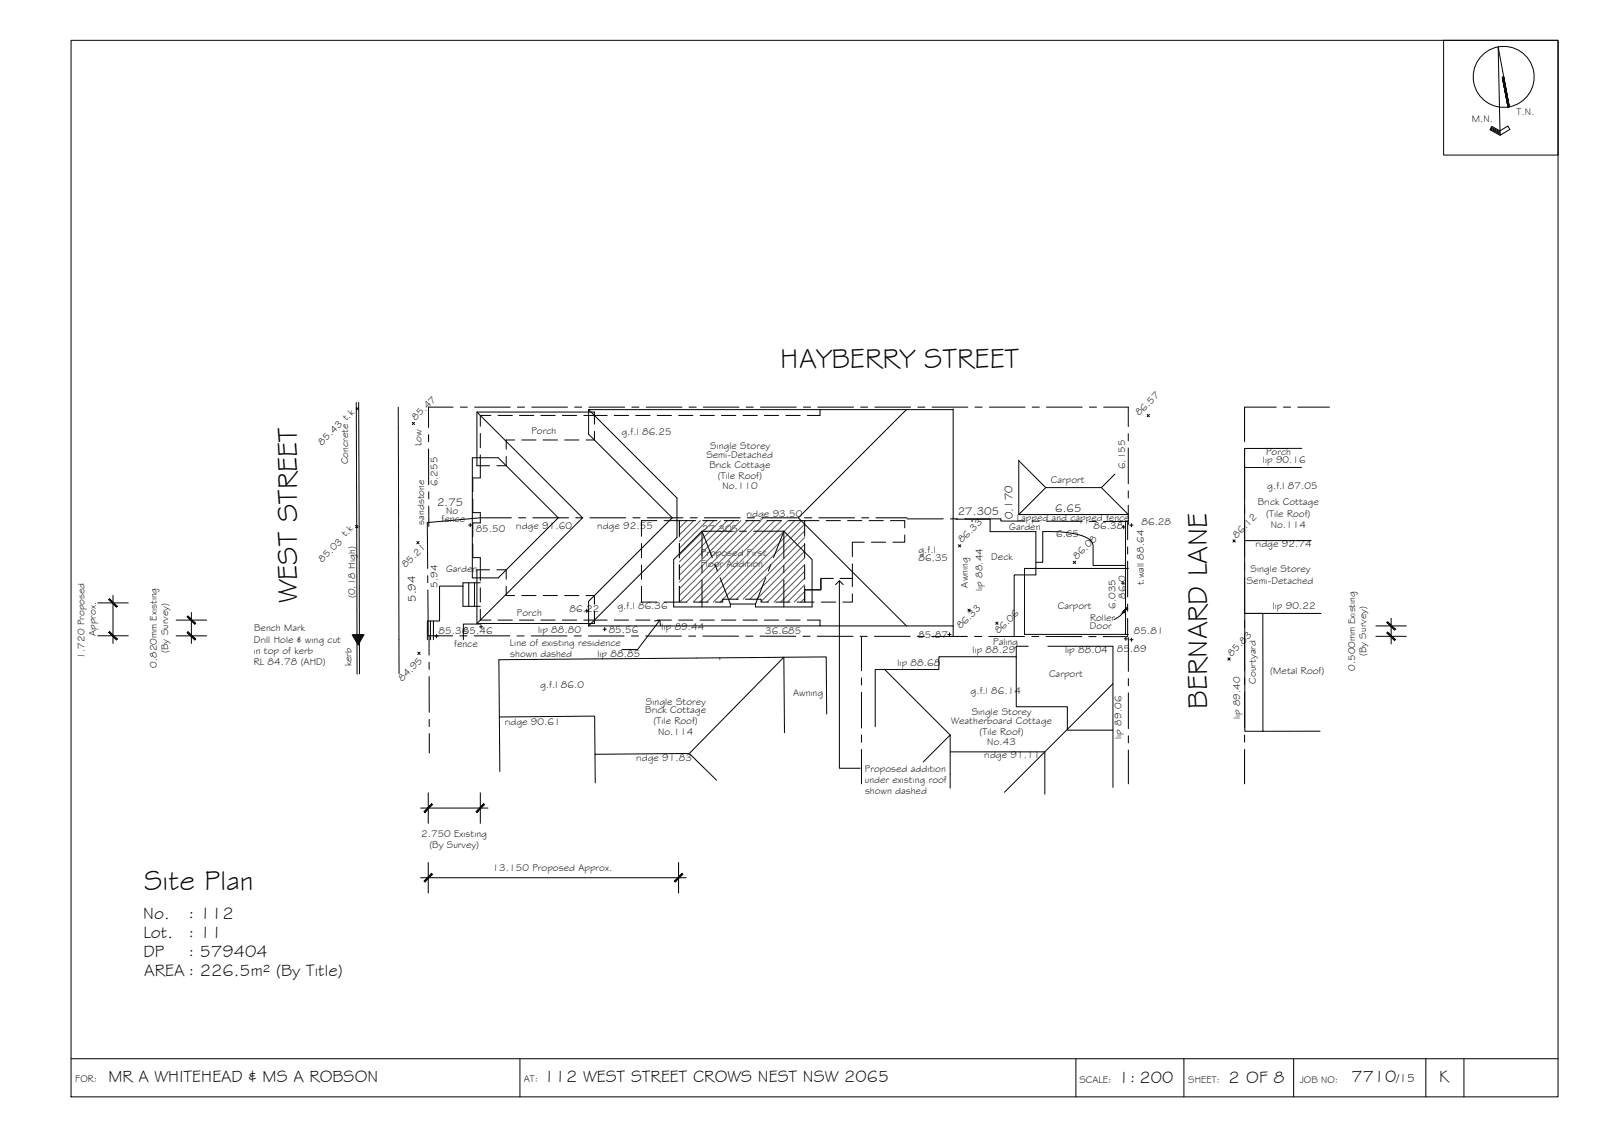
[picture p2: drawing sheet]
<svg xmlns="http://www.w3.org/2000/svg" width="420mm" height="297mm" viewBox="0 0 420 297" stroke-linecap="round" stroke-linejoin="round" font-family="sans-serif">
<!-- layer: BORDER -->
<g fill="none" stroke="#000" stroke-width=".26">
<path d="M18.6 10.6h390v277h-390zM378.6 10.6h30v30.1h-30zM390.9 33.8l2.5 1.4M391 33.6l2.4 1.3M391.1 33.4l2.3 1.2M394 20.2l1.5 7.9M395.8 28l-2.9-15.7 .5 23.2 2.6-1.6-.5-.8-2.1 1.2-2.1-1.2-.5 .9 2.6 1.5M18.6 277.6h390M136.4 277.6v10M282.2 277.6v10M310.5 277.6v10M339.3 277.6v10"/>
<path d="M374 277.6v10M383.9 277.6v10"/>
<circle cx="394.4" cy="20.2" r="8"/>
</g>
<g fill="#000" stroke="#000" stroke-width=".26">
<path d="M394.3 20.2l1.5 7.8-.3 .1zM394.3 20.2l1.5 7.8z"/>
<path d="M394 20.2l1.5 7.9-1.2-7.9zM394 20.2l1.5 7.9z"/>
</g>
<!-- layer: HGTS_11 -->
<g fill="none" stroke="#000" stroke-width=".26">
<path d="M93.4 106.8l.6 .6M94 106.8l-.6 .6M108.1 110.7l.6 .6M108.7 110.7l-.6 .6M300.9 108.6l.6 .7M301.5 108.6l-.6 .7M93.2 137.8l.7 .6M93.9 137.8l-.7 .6M122.9 137.7h.8M123.3 137.2v.9M294.3 138.2h.8M294.7 137.7v.9"/>
<path d="M296.3 137.7h.9M296.7 137.3v.8M109.3 142l.6 .6M109.9 142l-.6 .6M153.9 159.7v.9M251.4 142.8l.6 .6M252 142.8l-.6 .6M253.9 159.7l.6 .6M254.5 159.7l-.6 .6M281.5 147.1l.6 .7M282.1 147.1l-.6 .7M294.1 152.9h.8"/>
<path d="M294.5 152.5v.8M323.4 141.5l.6 .6M324 141.5l-.6 .6M109.6 171l.6 .6M110.2 171l-.6 .6M114.1 166.8h.8M114.5 166.4v.8M125.8 164.3h.8M126.2 163.9v.9M153.5 160.1h.8M158.2 165h.8M158.6 164.5v.9"/>
<path d="M248.6 166.3h.8M249 165.9v.9M261.2 163.1l.6 .6M261.8 163.1l-.6 .6M294.9 167.5h.8M295.3 167.1v.8M296.3 167.7h.9M296.7 167.3v.8M322 172.5l.7 .6M322.7 172.5l-.7 .6"/>
</g>
<!-- layer: EXISTING -->
<g fill="none" stroke="#000" stroke-width=".26">
<path d="M93.4 105.5l.2 71.2M94.1 105.5l.2 71.2M104.4 106.7l.3 69.9M126 113.6v3.8M126 119.3v6h-2v3.6M128.7 108.9h-2.7v2.9M130.6 108.9h3.8M132.8 119.7v2.4h-2.5M135 115.4h-2.2v2.4M136.2 108.9h3.8M136.8 115.4h3.8M141.9 108.9h3.7"/>
<path d="M142.5 115.4h3.7M147.5 108.9h3.7M148.1 115.4h3.7M153.1 108.9h6.1M155.9 108.9v2.3M155.9 113.1v2.3h-2.2M161.1 108.9h3.8M166.7 108.9h3.8M172.4 108.9h3.7M178 108.9h3.7M183.6 108.9h3.8M189.2 108.9h3.8"/>
<path d="M194.9 108.9h3.7M200.5 108.9h3.7M206.1 108.9h3.8M250 107.4h-34.9v1.5h-3.4M250 107.2v59.7M124 130.8v3.6h2v2.7h-2v3.6M126 122.1h2.4M250.7 136.1h9v3.3h12v11.3h-5.7v16.2M254.9 136.4v.4M295.2 136.7v29.6M121.5 153.7h-6.2v9.1h-3.2v4.9M122.9 152.8v6.2"/>
<path d="M124 142.6v3.6h2v6M124.4 152.8v6.2M126 154.1v3.8M126 159.7v2.9h2.7M126 149.4h2.4M126 152.8h-4.6v6.2h4.6M130.3 149.4h2.5v2.4M132.8 153.7v2.4h2.2M136.8 156.1h3.8M142.5 156.1h3.7M148.1 156.1h3.7M153.7 156.1h2.2v2.3"/>
<path d="M271.7 147.4h1.8v-8a24.4 24.4 0 0 1 11.9 1.8l.9 .9 .3 .7 .1 5.4h8.5M295.9 149h-27.2v17.3h27.2M112.9 162.8v4.9M113.7 162.8v4.9M126.1 163.6h-4.6v4.1M130.6 162.6h3.8M136.2 162.6h3.8M141.9 162.6h3.7M147.5 162.6h3.7M153.1 162.6h6.1M155.9 160.3v2.3M161.1 162.6h3.8"/>
<path d="M166.7 162.6h3.8M172.4 162.6h3.7M178 162.6h3.7M183.6 162.6h3.8M189.2 162.6h3.8M194.9 162.6h3.7M200.5 162.6h3.7M206.1 162.6h3.8M211.7 162.6h3.4v1.5h34.9"/>
</g>
<!-- layer: BOUNDARY -->
<g fill="none" stroke="#000" stroke-width=".26">
<path d="M112.4 117.7v9.4M112.4 114v1.8M118.8 106.7h-6.4v5.4M120.7 106.7h1.9M124.5 106.7h9.3M135.7 106.7h1.9M139.5 106.7h9.3M150.7 106.7h1.9M154.5 106.7h9.3M165.7 106.7h1.9M169.5 106.7h9.3M180.7 106.7h1.9"/>
<path d="M184.5 106.7h9.3M195.7 106.7h1.9M199.5 106.7h9.3M210.7 106.7h1.9M214.5 106.7h9.3M225.7 106.7h1.9M229.5 106.7h9.3M240.7 106.7h1.9M244.5 106.7h9.3M255.7 106.7h1.9M259.5 106.7h9.3M270.7 106.7h1.9"/>
<path d="M274.5 106.7h9.3M285.7 106.7h1.9M289.5 106.7h6.4v5.1M295.9 113.7v1.9M295.9 117.4v9.4M326.4 117.7v1.9M334.7 106.7h-8.3v9.1M336.6 106.7h1.9M340.4 106.7h8.3M112.4 132.7l.1 5.3M112.4 128.9v1.9M134.1 135.8h-8.1l-13.9 1.2 .1 12"/>
<path d="M136 135.8h1.9M139.7 135.8h9.4M151 135.8h1.9M154.7 135.8h9.4M166 135.8h1.9M169.7 135.8h9.4M181 135.8h1.9M184.7 135.8h9.4M196 135.8h1.9M199.7 135.8h9.4M211 135.8h1.9M214.7 135.8h9.4"/>
<path d="M226 135.8h1.9M229.8 135.8h8.1M237.9 136h9.5M249.3 136h1.8M253 136h9.5v.6h6.3M270.7 136.6h1.8M274.4 136.6l9.4 .1M285.7 136.7h1.9M289.4 136.7h6.3v4.8M295.9 128.7v1.9M295.9 132.5v5M326.4 121.4v9.4"/>
<path d="M326.4 132.7v1.8M326.4 136.4v9.4M112.2 150.9v1.9M112.2 154.7l.1 12h6.4M295.7 143.4v1.9M295.7 147.1v9.4M295.7 158.4v1.9M326.4 147.7v1.9M326.4 151.4v9.4M112.5 173.6l.1 1.9M112.5 166.7v5M112.6 177.4v9.3"/>
<path d="M120.6 166.7h1.9M124.3 166.7h9.4M135.6 166.7h1.9M139.3 166.7h9.4M150.6 166.7h1.9M154.3 166.7h9.4M165.6 166.7h1.9M169.3 166.7l9.4 .1M180.6 166.8h1.9M184.3 166.8h9.4M195.6 166.8h1.9M199.3 166.8h9.4"/>
<path d="M210.6 166.8h1.9M214.3 166.8h9.4M225.6 166.8h1.9M225.9 166.8v9M225.9 177.7v1.9M229.3 166.8h9.4M240.6 166.8h1.9M244.3 166.8h9.4M255.6 166.8l1.9 .1M259.3 166.9h9.4M270.6 166.9h1.9M274.3 166.9h9.4"/>
<path d="M285.6 166.9h1.9M295.7 162.1v4.8h-6.4M295.9 167.2v8.8M295.9 177.9v1.9M326.4 162.7v1.9M326.4 166.4v9.4M326.4 177.7v1.8M112.6 188.6v1.9M112.6 192.4v5M225.9 181.5v9.4M225.9 192.7v1.9M225.9 196.5v9"/>
<path d="M295.9 181.6v9.4M295.9 192.9v1.9M295.9 196.7v8.8M326.4 181.4v9.4M326.4 192.7v1.9M326.4 196.4v9.1"/>
</g>
<!-- layer: ROOFPLAN EXIST. -->
<g fill="none" stroke="#000" stroke-width=".26">
<path d="M125.1 108v14.1h.9M154.4 107.4v6.4l21.9 22-21.9 21.9v6.4M154.4 107.4l23.2 23.2v10.3l-23.2 23.2M154.4 107.4h60.7M155.9 108.9v-.9h-30.8l27.7 27.8-27.7 27.7h30.8v-.9M237.7 107.4l-28.3 28.4 28.3 28.3M341.4 117.6h-15l.1 43.2M123.9 120h6.8l15.7 15.8-15.7 15.7h-6.8zM267.2 120.7v14.2h28.7l-7-7.1h-14.6M267.2 120.8l7.1 7M274.3 127.8l-7.1 7.1M292.4 124.3l-3.5 3.5"/>
<path d="M341.3 122.5l-14.9 .1M126 149.4h-.9v14.1M343.9 141.7h-17.5M154.4 164.1h60.7M232 175.5h14.2v-3.3h20.3v13.1h13.4v6.1h12M232 175.5h-2.5v15M232 175.5l17.2 17.2M269.7 169.4h-3.2v2.8M274.8 169.4h17.1v37M291.9 179.3l-28.5 28.4M326.5 160.8v30.9h4.7M326.5 160.8h20"/>
<path d="M331.2 160.8v30.9h15M156 197.8l.1 7.4M180.8 197.5l7.1 7M205.7 192.1l-.1-19.8-74.8 .7 .3 29.2M216.8 187.2l-.1-15-11.1 .1-24.8 25.2-24.8 .3v-10.1l-25 .3M242.1 199.8l7.1-7.1v13.9M249.2 197.1h24.8v11.1"/>
</g>
<!-- layer: 0 -->
<path d="M219.1 153.3l1-1 1 1M220.1 152.3v49.1h5.5M171.6 162.8l1.4-.2 .2 1.4M173 162.6l-5.8 7.7h-4.1" fill="none" stroke="#000" stroke-width=".26"/>
<!-- layer: BLD_ADJ -->
<path d="M188.8 172.5v.5M326.5 160.8h4.7" fill="none" stroke="#545454" stroke-width=".26"/>
<!-- layer: TEXT -->
<g fill="#000" stroke="#000" stroke-width=".26">
<path d="M295.6 159.3l-.5 .6zM294.6 160.3l.5-.3z"/>
<path d="M295.1 159.9l.2-.1-.4 .3zM294.9 160.1l.4-.3z"/>
<path d="M92.4 166.5h3zM92.4 166.5l1.5 2.6 1.5-2.6z"/>
<path d="M294.6 160.3l.6-.4zM294.6 160.3l.6-.4z"/>
<path d="M294.9 160.1l.3-.2zM294.9 160.1l.3-.2z"/>
<path d="M294.7 160.4l.4-.4zM294.7 160.4l.2 .1 .1-.3z"/>
</g>
<path d="M295.6 159.3l-.8 1.5M294.4 160.5l.2-.2 .1 .1-1.1 1.2-1.4 .8" fill="none" stroke="#000" stroke-width=".26"/>
<!-- layer: DIMENSION -->
<g fill="none" stroke="#000" stroke-width=".26">
<path d="M25.6 158.1h8M29.6 156.1v12.6M25.6 166.7h8M46.2 162.6h8M46.2 166.7h8M50.2 160.6v8.1M360.9 164.1h8M360.9 166.8h8M364.9 162.1v6.7M110.3 211.9h17.7M112.3 207.8v8.1M126 207.8v8.1"/>
<path d="M110.3 230.1h69.7M112.3 226.1v8M178 226.1v8"/>
</g>
<!-- layer: 0 -->
<g fill="#000" stroke="#000" stroke-width=".26">
<path d="M28.5 157.2l2 2 .2-.2zM28.5 157.2l.3-.2 1.9 2z"/>
<path d="M28.5 165.8l2.2 1.8-1.9-2zM28.5 165.8l2.2 1.8-.2 .2z"/>
<path d="M49.1 165.8l2.2 1.8-2-2zM49.1 165.8l2.2 1.8-.2 .2z"/>
<path d="M49.1 161.7l2 2 .2-.2zM49.1 161.7l.2-.2 2 2z"/>
<path d="M364 165.7l-.2 .2 2.2 1.8zM363.8 165.9l2.2 1.8-.3 .2z"/>
<path d="M363.8 163.2l1.9 2 .3-.2zM363.8 163.2l.2-.2 2 2z"/>
<path d="M113.2 210.7l-1.8 2.3 2-2zM113.2 210.7l-1.8 2.3-.2-.2z"/>
<path d="M126.9 210.7l-2 2.1 .2 .2zM126.9 210.7l.2 .3-2 2z"/>
<path d="M113.2 229l-1.8 2.2 2-2zM113.2 229l-1.8 2.2-.2-.2z"/>
<path d="M178.9 229l-2 2 .2 .2zM178.9 229l.2 .2-2 2z"/>
</g>
<!-- layer: NEWWORK -->
<g fill="none" stroke="#000" stroke-width=".26">
<path d="M172.3 136.5h-4.1v4.1M174.2 136.5h4v4.1v-4.1h4.2M184.3 136.5h3.8M189.9 136.5h3.8M195.6 136.5h3.7M201.2 136.5h3.7M206.8 136.5h4.2v4.1M211 136.5h3.8M216.7 136.5h3.7M222.3 136.5h3.7M227.9 136.5h3.8M233.5 136.5h3.8v1.9"/>
<path d="M168.2 153.7v4.2h4.1M168.2 142.5v3.7M168.2 148.1v3.8M174.2 157.9h4v-4.2v4.2h1.9M178.2 142.5v3.7M178.2 148.1v3.8M182 157.9h3.7M193.6 157.1h-4v.8h-2M195.5 157.1h4.1v.8h2M203.5 157.9h3.7M211 153.7v4.2h-1.9M211 154.6h4.3v-2.9h3.2h-3.2v2.9h-4.3v3.3h2.5"/>
<path d="M211 142.5v3.7M211 148.1v3.8M215.4 157.9h3.8M223.5 147.8v3.9h-3.1h3.1v2.1M223.5 155.7v2.2h-2.4M226.7 142.1h-3.2v3.9M228.5 142.1h3.8M237.3 140.3v1.8h-3.1"/>
</g>
<!-- layer: HATCH -->
<g fill="none" stroke="#545454" stroke-width=".26">
<path d="M178.4 136.5l-.2 .2M180.1 136.5l-1.9 1.9M181.9 136.5l-3.7 3.7M183.7 136.5l-5.5 5.5M185.4 136.5l-7.2 7.3M187.2 136.5l-9 9M189 136.5l-10.8 10.8M190.8 136.5l-12.6 12.5M192.5 136.5l-14.3 14.3M194.3 136.5l-16.1 16.1M196.1 136.5l-17.9 17.9M197.8 136.5l-19.6 19.6"/>
<path d="M199.6 136.5l-21.4 21.4M201.4 136.5l-21.4 21.4M203.1 136.5l-21.3 21.4M204.9 136.5l-21.4 21.4M206.7 136.5l-21.4 21.4M208.4 136.5l-21.3 21.4M210.2 136.5l-20.6 20.6M211 137.4l-19.6 19.7M211 139.2l-17.9 17.9M189.6 157.1l-.7 .8M211 140.9l-16.1 16.2M211 142.7l-14.3 14.4"/>
<path d="M211 144.5l-12.6 12.6M211 146.3l-11.4 11.4M211 148l-9.8 9.9M211 149.8l-8 8.1M211 151.6l-6.2 6.3M211 153.3l-4.5 4.6M211 155.1l-2.7 2.8M211 156.9l-.9 1"/>
</g>
<!-- layer: ROOFPLAN NEW -->
<g fill="none" stroke="#000" stroke-width=".26">
<path d="M184.1 139.3l-7.4 7.4v12.4h14.8v-.7M184.1 139.3v7.1M184.1 139.3h7.9M184.1 139.3l2.7 6.9M193.9 139.3h1.9M197.7 139.3h7.9M205.6 139.3l7.4 7.4v12.4h-14.9v-.7M205.6 139.3v7.1M205.6 139.3l-2.7 6.9M184.1 148.3v1.8M184.1 152v7.1M187.5 147.9l.7 1.8"/>
<path d="M188.9 151.4l2.6 7M191.5 158.4h6.6M200.8 151.4l-2.7 7M202.2 147.9l-.7 1.8M205.6 148.3v1.8M205.6 152v7.1"/>
</g>
<g font-size="7.5">
<text x="204.6" y="96.6">HAYBERRY STREET</text>
<text x="77.9" y="158.1" transform="rotate(-90 77.9 158.1)">WEST STREET</text>
<text x="316.6" y="185.8" transform="rotate(-90 316.6 185.8)">BERNARD LANE</text>
<text x="37.8" y="233.3">Site Plan</text>
</g>
<g font-size="4.5">
<text x="37.6" y="240.8">No.</text>
<text x="37.6" y="245.8">Lot.</text>
<text x="49.4" y="240.8">: 112</text>
<text x="49.4" y="245.8">: 11</text>
<text x="37.6" y="250.9">DP</text>
<text x="49.4" y="250.9">: 579404</text>
<text x="37.8" y="255.9">AREA : 226.5m² (By Title)</text>
<text x="28.4" y="283.6">MR A WHITEHEAD &amp; MS A ROBSON</text>
<text x="142.6" y="283.6">112 WEST STREET CROWS NEST NSW 2065</text>
<text x="293.4" y="283.9">1: 200</text>
<text x="322.2" y="283.9">2 OF 8</text>
<text x="354.4" y="283.8">7710</text>
<text x="377.4" y="283.7">K</text>
</g>
<text font-size="3.2" x="366.2" y="283.8">/15</text>
<g font-size="3">
<text x="114.6" y="132.5">2.75</text>
<text x="251.2" y="134.9">27.305</text>
<text x="265.6" y="136.2" transform="rotate(-91 265.6 136.2)">0.170</text>
<text x="276.8" y="134.2">6.65</text>
<text x="109.1" y="157.8" transform="rotate(-91 109.1 157.8)">5.94</text>
</g>
<g font-size="2.6">
<text x="386" y="31.9">M.N.</text>
<text x="397.8" y="30.3">T.N.</text>
<text x="109" y="110.4" transform="rotate(-45 109 110.4)">85.47</text>
<text x="139.4" y="113.8">Porch</text>
<text x="163" y="114">g.f.l 86.25</text>
<text x="298.8" y="109.1" transform="rotate(-45 298.8 109.1)">86.57</text>
<text x="84.4" y="116.9" transform="rotate(-45 84.4 116.9)">85.43 t.k</text>
<text x="110.5" y="116.9" transform="rotate(-90 110.5 116.9)">Low</text>
<text x="186.3" y="117.7">Single Storey</text>
<text x="332" y="119.4">Porch</text>
<text x="91.3" y="121.8" transform="rotate(-90 91.3 121.8)">Concrete</text>
<text x="185.3" y="120.1">Semi-Detached</text>
<text x="186.1" y="122.7">Brick Cottage</text>
<text x="188.3" y="125.5">(Tile Roof)</text>
<text x="295.1" y="123.1" transform="rotate(-90 295.1 123.1)">6.155</text>
<text x="331.2" y="121.3">lip 90.16</text>
<text x="114.8" y="127.5" transform="rotate(-90 114.8 127.5)">6.255</text>
<text x="189.5" y="128.3">No.110</text>
<text x="275.6" y="126.7">Carport</text>
<text x="332.4" y="128.3">g.f.l 87.05</text>
<text x="111.3" y="137.6" transform="rotate(-90 111.3 137.6)">sandstone</text>
<text x="115.8" y="137">fence</text>
<text x="117" y="134.8">No</text>
<text x="195.8" y="135.6">ridge 93.50</text>
<text x="266.7" y="136.6">Lapped and capped fence</text>
<text x="299.4" y="137.7">86.28</text>
<text x="329.9" y="132.5">Brick Cottage</text>
<text x="332.1" y="135.5">(Tile Roof)</text>
<text x="124.8" y="139.6">85.50</text>
<text x="135.3" y="138.8">ridge 91.60</text>
<text x="156.6" y="138.7">ridge 92.55</text>
<text x="184.1" y="139.5">27.305</text>
<text x="252.3" y="142.5" transform="rotate(-45 252.3 142.5)">86.33</text>
<text x="264.7" y="138.9">Garden</text>
<text x="277" y="140.9">6.65</text>
<text x="286.8" y="138.8">86.38</text>
<text x="324.3" y="141.2" transform="rotate(-45 324.3 141.2)">86.12</text>
<text x="329.3" y="143.5">ridge 92.74</text>
<text x="333.3" y="138.4">No.114</text>
<text x="84.5" y="147.6" transform="rotate(-45 84.5 147.6)">85.03 t.k</text>
<text x="106.3" y="149" transform="rotate(-45 106.3 149)">85.21</text>
<text x="117" y="149.9">Garden</text>
<text x="183.8" y="148.6">Floor Addition</text>
<text x="183.8" y="145.7">Proposed First</text>
<text x="240.9" y="145">g.f.l</text>
<text x="240.9" y="147.2">86.35</text>
<text x="260" y="146.8">Deck</text>
<text x="282.4" y="146.8" transform="rotate(-45 282.4 146.8)">86.08</text>
<text x="328" y="150">Single Storey</text>
<text x="114.7" y="154.1" transform="rotate(-90 114.7 154.1)">5.94</text>
<text x="253.8" y="154" transform="rotate(-90 253.8 154)">Awning</text>
<text x="257.7" y="154.9" transform="rotate(-90 257.7 154.9)">lip 88.44</text>
<text x="300" y="153.5" transform="rotate(-90 300 153.5)">t.wall 88.64</text>
<text x="327" y="153.1">Semi-Detached</text>
<text x="93.2" y="156.8" transform="rotate(-90 93.2 156.8)">(0.18 High)</text>
<text x="135.6" y="161.4">Porch</text>
<text x="149.4" y="160.5">86.22</text>
<text x="161.9" y="159.6">g.f.l 86.36</text>
<text x="277.5" y="159.5">Carport</text>
<text x="292.6" y="159.6" transform="rotate(-90 292.6 159.6)">6.035</text>
<text x="295.2" y="157" transform="rotate(-90 295.2 157)">86.0</text>
<text x="333.8" y="159.7">lip 90.22</text>
<text x="25.1" y="166.8" transform="rotate(-90 25.1 166.8)">Approx.</text>
<text x="66.6" y="165.5">Bench Mark</text>
<text x="115" y="166.3">85.36</text>
<text x="121.4" y="166.3">85.46</text>
<text x="141.2" y="165.9">lip 88.80</text>
<text x="159.6" y="166">85.56</text>
<text x="173.5" y="165.1">lip 89.44</text>
<text x="200.7" y="166.3">36.685</text>
<text x="240.8" y="167.1">85.87</text>
<text x="251.9" y="165" transform="rotate(-45 251.9 165)">86.33</text>
<text x="261.9" y="166.3" transform="rotate(-45 261.9 166.3)">86.06</text>
<text x="285.9" y="164.9">Door</text>
<text x="285.9" y="162.8">Roller</text>
<text x="297.4" y="166.3">85.81</text>
<text x="22.2" y="172.6" transform="rotate(-90 22.2 172.6)">1.720 Proposed</text>
<text x="44.1" y="171.2" transform="rotate(-90 44.1 171.2)">(By Survey)</text>
<text x="66.6" y="168.5">Drill Hole &amp; wing cut</text>
<text x="66.6" y="171.4">in top of kerb</text>
<text x="119.1" y="169.7">fence</text>
<text x="133.7" y="169.3">Line of existing residence</text>
<text x="133.8" y="172.2">shown dashed</text>
<text x="156.7" y="172.2">lip 88.85</text>
<text x="255.1" y="171.3">lip 88.29</text>
<text x="260.5" y="169">Paling</text>
<text x="279.3" y="171.2">lip 88.04</text>
<text x="292.9" y="170.8">85.89</text>
<text x="322.9" y="172.2" transform="rotate(-45 322.9 172.2)">85.83</text>
<text x="358.3" y="172" transform="rotate(-90 358.3 172)">(By Survey)</text>
<text x="41.2" y="175.1" transform="rotate(-90 41.2 175.1)">0.820mm Existing</text>
<text x="66.6" y="174.3">RL 84.78 (AHD)</text>
<text x="92.1" y="174.7" transform="rotate(-90 92.1 174.7)">kerb</text>
<text x="105.4" y="178.8" transform="rotate(-45 105.4 178.8)">84.95</text>
<text x="235.4" y="174.6">lip 88.68</text>
<text x="275.1" y="177.6">Carport</text>
<text x="329.3" y="179.3" transform="rotate(-90 329.3 179.3)">Courtyard</text>
<text x="333.2" y="176.7">(Metal Roof)</text>
<text x="355.4" y="175.9" transform="rotate(-90 355.4 175.9)">0.500mm Existing</text>
<text x="141.7" y="180.5">g.f.l 86.0</text>
<text x="169.4" y="184.8">Single Storey</text>
<text x="208" y="182.4">Awning</text>
<text x="254.6" y="181.9">g.f.l 86.14</text>
<text x="132.4" y="190">ridge 90.61</text>
<text x="169.2" y="187">Brick Cottage</text>
<text x="171.4" y="189.9">(Tile Roof)</text>
<text x="249.4" y="189.8">Weatherboard Cottage</text>
<text x="254.9" y="187.6">Single Storey</text>
<text x="325.3" y="188.5" transform="rotate(-90 325.3 188.5)">lip 89.40</text>
<text x="172.6" y="192.6">No.114</text>
<text x="256.9" y="192.7">(Tile Roof)</text>
<text x="258.9" y="195.4">No.43</text>
<text x="294.2" y="193.6" transform="rotate(-90 294.2 193.6)">lip 89.06</text>
<text x="166.8" y="199.6">ridge 91.83</text>
<text x="226.8" y="202.4">Proposed addition</text>
<text x="258.2" y="198.8">ridge 91.11</text>
<text x="226.8" y="205.3">under existing roof</text>
<text x="226.9" y="208.3">shown dashed</text>
<text x="110.5" y="219.4">2.750 Existing</text>
<text x="112.6" y="222.3">(By Survey)</text>
<text x="129.2" y="228.4">13.150 Proposed Approx.</text>
<text x="19.8" y="283.8">FOR:</text>
<text x="137.4" y="283.6">AT:</text>
<text x="283.1" y="283.9">SCALE:</text>
<text x="311.6" y="283.9">SHEET:</text>
<text x="340.9" y="283.9">JOB NO:</text>
</g>
</svg>
